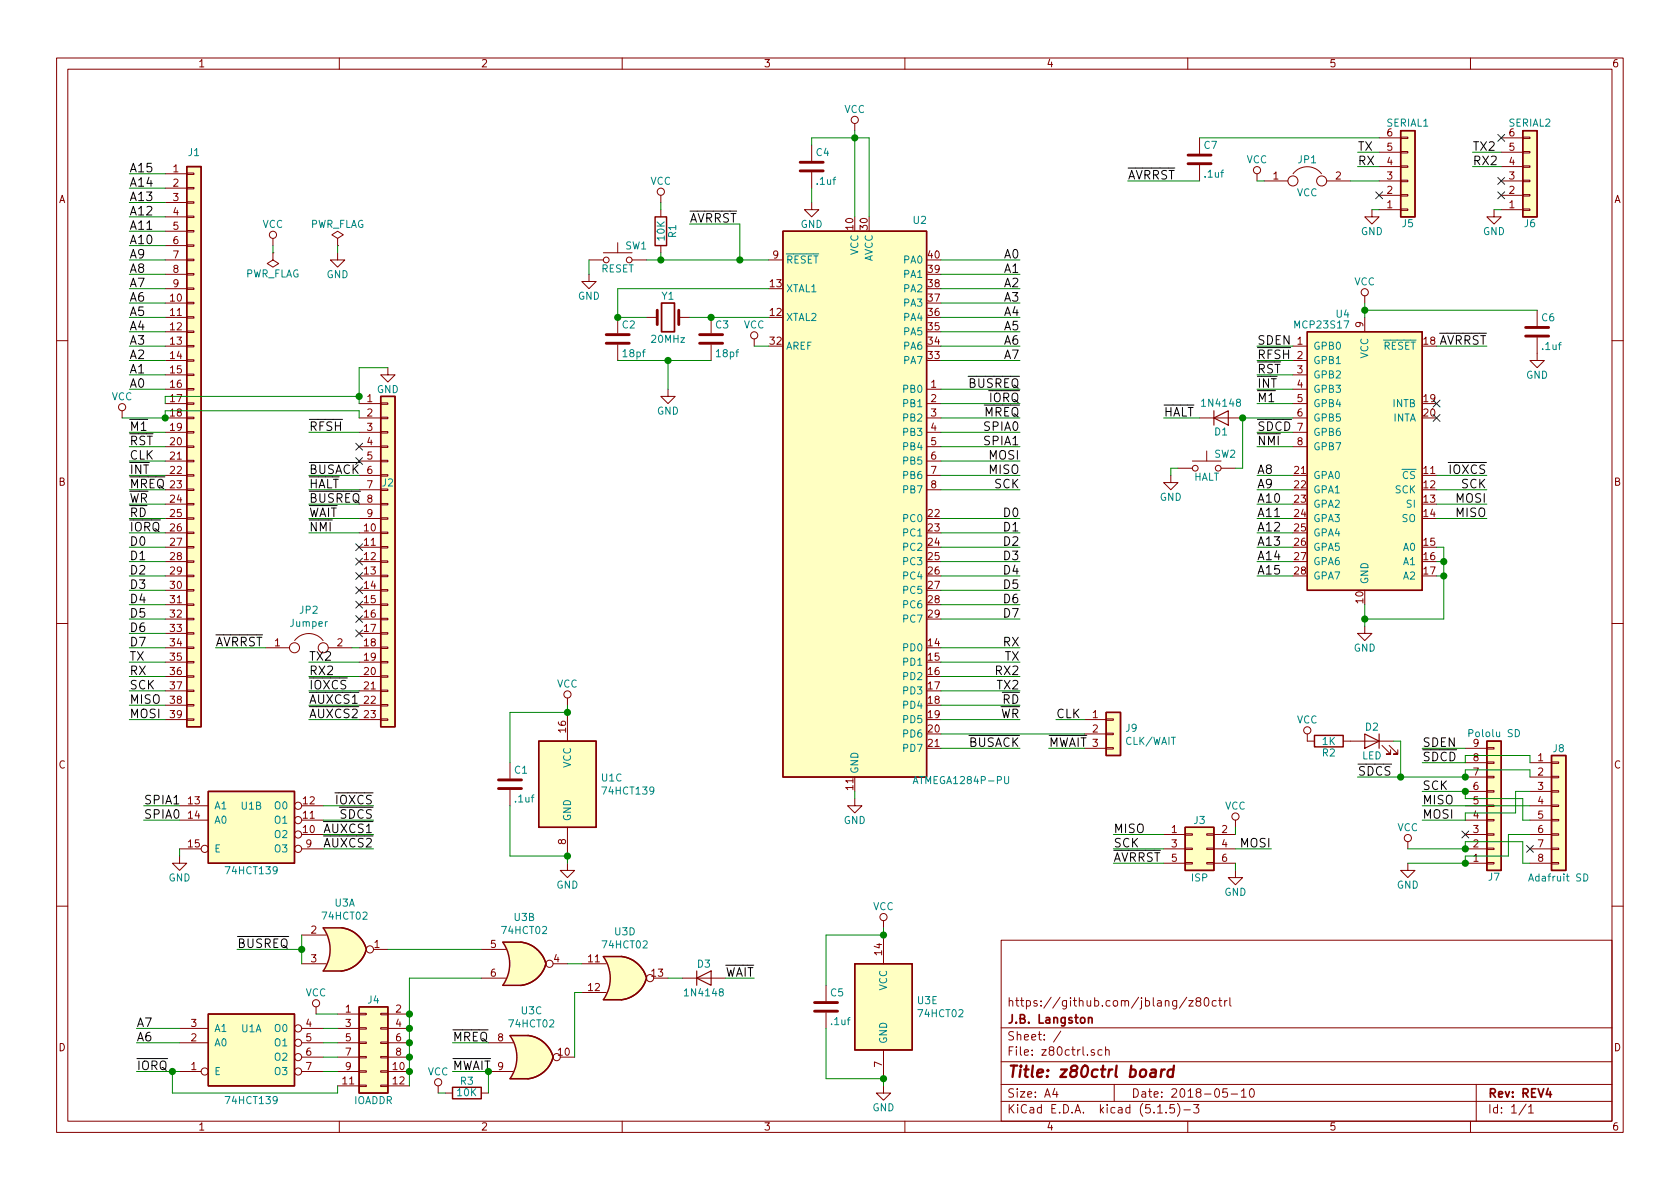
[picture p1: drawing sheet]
<svg xmlns="http://www.w3.org/2000/svg" width="297mm" height="210mm" viewBox="0 0 297 210" stroke-linecap="round" stroke-linejoin="round" font-family="sans-serif">
<g fill="none" stroke="#840000" stroke-width=".18">
<path d="M10 10.3h277v189.9h-277zM12 12.2h273v186.1h-273zM60 10.3v1.9M110 10.3v1.9M160 10.3v1.9M210 10.3v1.9M260 10.3v1.9M29.2 30.7h3.8M29.2 33.3h3.8M29.2 35.8h3.8M29.2 38.3h3.8M33 38.2h1.3v.3h-1.3z"/>
<path d="M33 35.7h1.3v.2h-1.3zM33 33.1h1.3v.3h-1.3zM33 30.6h1.3v.3h-1.3zM116.8 34.5v1.3M116.8 37.1v1.2M143.5 35.8v1.3h1.3l-1.3 1.2-1.3-1.2h1.3M143.5 25.6v2.8M143.5 30.5v2.8M151.1 21.8v1.3M212.1 24.4v2.8M212.1 29.2v2.8M222.2 30.7v1.3"/>
<path d="M223.5 32h4.2M228.6 30.7a3.2 3.2 0 0 1 5.1 0M234.6 32h4.2M242.6 37.1v1.2h1.2l-1.2 1.3-1.3-1.3h1.3M243.8 37.1h3.8M243.8 34.5h3.8M243.8 32h3.8M243.8 29.5h3.8M243.8 26.9h3.8M243.8 24.4h3.8M247.6 26.8h1.3v.2h-1.3zM247.6 24.3h1.3v.2h-1.3z"/>
<path d="M247.6 29.3h1.3v.3h-1.3zM247.6 34.4h1.3v.3h-1.3zM247.6 37h1.3v.2h-1.3zM247.6 31.9h1.3v.2h-1.3zM264.2 37.1v1.2h1.2l-1.2 1.3-1.3-1.3h1.3M265.4 37.1h3.8M265.4 34.5h3.8M265.4 32h3.8M265.4 29.5h3.8M265.4 26.9h3.8M265.4 24.4h3.8M269.2 26.8h1.3v.2h-1.3z"/>
<path d="M269.2 24.3h1.3v.2h-1.3zM269.2 29.3h1.3v.3h-1.3zM269.2 34.4h1.3v.3h-1.3zM269.2 37h1.3v.2h-1.3zM269.2 31.9h1.3v.2h-1.3zM29.2 46h3.8M29.2 53.6h3.8M29.2 56.1h3.8M29.2 58.7h3.8M29.2 40.9h3.8M29.2 43.4h3.8M29.2 48.5h3.8"/>
<path d="M29.2 51h3.8M33 53.5h1.3v.2h-1.3zM33 50.9h1.3v.3h-1.3zM33 48.4h1.3v.2h-1.3zM33 45.8h1.3v.3h-1.3zM33 43.3h1.3v.3h-1.3zM33 40.8h1.3v.2h-1.3zM33 58.5h1.3v.3h-1.3zM33 56h1.3v.3h-1.3zM48.3 44.7v1.3l1 .6-1 .6-1.1-.6 1.1-.6M48.3 44.7h.1M48.3 42.2v1.2"/>
<path d="M59.7 42.2l1-.7-1-.6-1 .6 1 .7v1.2M59.7 43.4h.1M59.7 44.7v1.3h1.3l-1.3 1.2-1.3-1.2h1.3M104.1 48.5v1.3h1.3l-1.3 1.2-1.2-1.2h1.2M104.1 46h2.6M106.7 44.7h5.1M109.2 42.9v1.8M109.2 56.1v2.8M111.8 46h2.5M114.3 56.1h1.9M116.8 43.4v1.3M120 56.1h1.9"/>
<path d="M125.7 56.1v2.8M133.3 59.9v1.3M135.9 46h2.5M241.3 52.3v1.3M241.3 56.1v2.6M271.8 59.7v4h1.2l-1.2 1.3-1.3-1.3h1.3M271.8 54.9v2.8M10 60.2h2M21.6 72.6v1.3M29.2 71.4h3.8M29.2 73.9h3.8M29.2 76.4h3.8"/>
<path d="M29.2 79h3.8M29.2 68.8h3.8M29.2 61.2h3.8M29.2 63.7h3.8M29.2 66.3h3.8M33 76.3h1.3v.3h-1.3zM33 73.8h1.3v.2h-1.3zM33 71.2h1.3v.3h-1.3zM33 68.7h1.3v.3h-1.3zM33 78.9h1.3v.2h-1.3zM33 66.2h1.3v.2h-1.3zM33 63.6h1.3v.3h-1.3z"/>
<path d="M33 61.1h1.3v.2h-1.3zM63.5 71.4h3.8M63.5 73.9h3.8M63.5 76.4h3.8M63.5 79h3.8M67.3 73.8h1.3v.2h-1.3zM67.3 71.2h1.3v.3h-1.3zM67.3 78.9h1.3v.2h-1.3zM67.3 76.3h1.3v.3h-1.3zM68.6 65v1.3h1.2l-1.2 1.3-1.3-1.3h1.3M109.2 61v2.7M118.1 68.8v1.3h1.3l-1.3 1.3-1.3-1.3h1.3"/>
<path d="M125.7 61v2.7M163.8 71.4h2.6M163.8 73.9h2.6M163.8 76.4h2.6M163.8 79h2.6M163.8 68.8h2.6M212.1 73.9h7.6M213.4 79.8v1.7M228.6 71.4h2.5M228.6 73.9h2.5M228.6 76.4h2.5M228.6 79h2.5"/>
<path d="M228.6 68.8h2.5M228.6 61.2h2.5M228.6 63.7h2.5M228.6 66.3h2.5M285 60.2h2M29.2 94.2h3.8M29.2 96.8h3.8M29.2 99.3h3.8M29.2 81.5h3.8M29.2 84.1h3.8M29.2 86.6h3.8M29.2 89.1h3.8"/>
<path d="M29.2 91.7h3.8M33 83.9h1.3v.3h-1.3zM33 86.5h1.3v.2h-1.3zM33 89h1.3v.3h-1.3zM33 91.6h1.3v.2h-1.3zM33 94.1h1.3v.3h-1.3zM33 96.6h1.3v.3h-1.3zM33 99.2h1.3v.2h-1.3zM33 81.4h1.3v.3h-1.3zM63.5 94.2h3.8M63.5 96.8h3.8M63.5 99.3h3.8"/>
<path d="M63.5 81.5h3.8M63.5 84.1h3.8M63.5 86.6h3.8M63.5 89.1h3.8M63.5 91.7h3.8M67.3 96.6h1.3v.3h-1.3zM67.3 94.1h1.3v.3h-1.3zM67.3 91.6h1.3v.2h-1.3zM67.3 89h1.3v.3h-1.3zM67.3 99.2h1.3v.2h-1.3zM67.3 86.5h1.3v.2h-1.3zM67.3 83.9h1.3v.3h-1.3z"/>
<path d="M67.3 81.4h1.3v.3h-1.3zM163.8 81.5h2.6M163.8 84.1h2.6M163.8 86.6h2.6M207 84.1v1.2h1.3l-1.3 1.3-1.3-1.3h1.3M208.3 82.8h2.5M210.8 81.5h5.1M215.9 82.8h2.5M10 110.3h2M29.2 114.5h3.8M29.2 101.8h3.8M29.2 104.4h3.8"/>
<path d="M29.2 106.9h3.8M29.2 109.5h3.8M29.2 112h3.8M29.2 117.1h3.8M29.2 119.6h3.8M33 106.8h1.3v.3h-1.3zM33 109.3h1.3v.3h-1.3zM33 111.9h1.3v.2h-1.3zM33 114.4h1.3v.3h-1.3zM33 117h1.3v.2h-1.3zM33 119.5h1.3v.3h-1.3zM33 101.7h1.3v.3h-1.3z"/>
<path d="M33 104.3h1.3v.2h-1.3zM47 114.5h4.2M52.1 113.3a3.2 3.2 0 0 1 5 0M58 114.5h4.2M63.5 114.5h3.8M63.5 101.8h3.8M63.5 104.4h3.8M63.5 106.9h3.8M63.5 109.5h3.8M63.5 112h3.8M63.5 117.1h3.8M63.5 119.6h3.8"/>
<path d="M67.3 104.3h1.3v.2h-1.3zM67.3 106.8h1.3v.3h-1.3zM67.3 109.3h1.3v.3h-1.3zM67.3 111.9h1.3v.2h-1.3zM67.3 114.4h1.3v.3h-1.3zM67.3 117h1.3v.2h-1.3zM67.3 119.5h1.3v.3h-1.3zM67.3 101.7h1.3v.3h-1.3zM241.3 110.7v1.3h1.3l-1.3 1.3-1.3-1.3h1.3M285 110.3h2M29.2 122.2h3.8M29.2 124.7h3.8"/>
<path d="M29.2 127.2h3.8M33 122h1.3v.3h-1.3zM33 124.6h1.3v.2h-1.3zM33 127.1h1.3v.3h-1.3zM63.5 122.2h3.8M63.5 124.7h3.8M63.5 127.2h3.8M67.3 127.1h1.3v.3h-1.3zM67.3 122h1.3v.3h-1.3zM67.3 124.6h1.3v.2h-1.3zM90.2 134.9v2.8M90.2 139.7v2.8"/>
<path d="M100.3 123.4v1.3M100.3 126v5.1M191.8 127.2h3.8M191.8 129.8h3.8M191.8 132.3h3.8M195.6 132.2h1.2v.3h-1.2zM195.6 127.1h1.2v.3h-1.2zM195.6 129.7h1.2v.2h-1.2zM231.1 129.8v1.3h1.3M237.5 131.1h8.9M244.3 131.8l1.6 1.5h-.8h.8v-.7M245.6 131.8l1.5 1.5h-.7h.7v-.7"/>
<path d="M259.1 132.3h3.8M259.1 134.9h3.8M259.1 137.4h3.8M259.1 139.9h3.8M262.9 137.3h1.3v.2h-1.3zM262.9 134.7h1.3v.3h-1.3zM262.9 132.2h1.3v.3h-1.3zM262.9 139.8h1.3v.3h-1.3zM270.5 134.9h3.8M270.5 137.4h3.8M270.5 139.9h3.8M274.3 139.8h1.3v.3h-1.3z"/>
<path d="M274.3 137.3h1.3v.2h-1.3zM274.3 134.7h1.3v.3h-1.3zM31.7 151.4v1.2h1.3l-1.3 1.3-1.2-1.3h1.2M31.7 150.1h3.9M31.7 142.5h5.1M31.7 145h5.1M53.3 147.6h3.8M53.3 150.1h3.8M53.3 142.5h3.8M53.3 145h3.8M100.3 152.6v1.3h1.3l-1.3 1.3-1.2-1.3h1.2M100.3 146.3v5.1"/>
<path d="M151.1 141.2v1.3h1.3l-1.3 1.3-1.2-1.3h1.2M205.7 147.6h3.8M205.7 150.1h3.8M205.7 152.6h3.8M209.5 152.5h1.3v.3h-1.3zM209.5 147.4h1.3v.3h-1.3zM209.5 150h1.3v.2h-1.3zM213.4 152.5h1.2v.3h-1.2zM213.4 147.4h1.2v.3h-1.2zM213.4 150h1.2v.2h-1.2zM214.6 147.6h3.8M214.6 150.1h3.8"/>
<path d="M214.6 152.6h3.8M218.4 153.9v1.3h1.3l-1.3 1.3-1.2-1.3h1.2M218.4 145v1.3M248.9 152.6v1.3h1.3l-1.3 1.3-1.3-1.3h1.3M248.9 148.8v1.3M259.1 147.6h3.8M259.1 150.1h3.8M259.1 152.6h3.8M259.1 142.5h3.8M259.1 145h3.8M262.9 144.9h1.3v.3h-1.3zM262.9 147.4h1.3v.3h-1.3z"/>
<path d="M262.9 150h1.3v.2h-1.3zM262.9 152.5h1.3v.3h-1.3zM262.9 142.4h1.3v.2h-1.3zM270.5 147.6h3.8M270.5 150.1h3.8M270.5 152.6h3.8M270.5 142.5h3.8M270.5 145h3.8M274.3 147.4h1.3v.3h-1.3zM274.3 150h1.3v.2h-1.3zM274.3 152.5h1.3v.3h-1.3zM274.3 144.9h1.3v.3h-1.3z"/>
<path d="M274.3 142.4h1.3v.2h-1.3zM10 160.2h2M53.3 165.3h4.4M53.3 170.4h4.4M55.9 178v1.3M59.7 179.3h3.8M63.5 179.2h1.3v.2h-1.3zM66 167.9h2.6M67.3 179.2h1.3v.2h-1.3zM68.6 179.3h3.8M85.1 173h4.3M85.1 167.9h4.3"/>
<path d="M97.8 170.4h2.5M102.9 170.4h4.3M102.9 175.5h4.3M115.6 173h2.5M120.6 173h7.7M146 174.2v2.8M146 179.1v2.8M156.2 162.8v1.3M156.2 165.3v5.1M177 166.3h108v32h-108zM208.1 176.9v1.2l-.4 .3h-.3M208.1 177l-.5-.1-.3 .3 .1 .6 .2 .1 .5-.1"/>
<path d="M209.8 176.3l-1.3 2M210.2 176.9h.8l-.8 1h.8M211.8 177.1l-.3-.2v-.2l.3-.3h.2l.3 .3-.1 .2-.6 .2a.48 .48 0 0 0-.1 .7l.3 .1 .4-.1a.48 .48 0 0 0-.2-.7M213 176.6l.4-.2a.94 .94 0 0 1 0 1.5l-.4-.3-.1-.6zM215 177l-.4-.1-.3 .3 .2 .6h.5M215.5 176.9h.5M215.7 176.4v1.3l.3 .2M216.5 176.9v1M217 176.9l-.3 .1-.2 .2M217.4 176.4v1.3l.3 .2M285 160.2h2M31.7 189.5h3.9"/>
<path d="M31.7 184.4h5.1M31.7 181.9h5.1M53.3 189.5h3.8M53.3 184.4h3.8M53.3 181.9h3.8M53.3 186.9h3.8M59.7 189.5h3.8M59.7 184.4h3.8M59.7 181.9h3.8M59.7 186.9h3.8M59.7 192h3.8M60 198.3v1.9"/>
<path d="M63.5 189.4h1.3v.2h-1.3zM63.5 191.9h1.3v.2h-1.3zM63.5 186.8h1.3v.3h-1.3zM63.5 181.7h1.3v.3h-1.3zM63.5 184.3h1.3v.2h-1.3zM67.3 189.4h1.3v.2h-1.3zM67.3 191.9h1.3v.2h-1.3zM67.3 186.8h1.3v.3h-1.3zM67.3 181.7h1.3v.3h-1.3zM67.3 184.3h1.3v.2h-1.3zM68.6 189.5h3.8M68.6 184.4h3.8"/>
<path d="M68.6 181.9h3.8M68.6 186.9h3.8M68.6 192h3.8M77.5 192v1.3M78.7 193.3h1.3M85.1 193.3h1.3M86.4 189.5h4.3M86.4 184.4h4.3M99.1 186.9h2.5M110 198.3v1.9M156.2 192v1.3h1.3l-1.3 1.3-1.3-1.3h1.3M156.2 185.7v5"/>
<path d="M160 198.3v1.9M177 194.8h108M177 191.8h108M177 187.8h108M177 181.8h108M186.5 192.5l-.4 1h1M186.8 193v1M187.6 182.3l-1.3 2M193.5 185.7l-.4-.1-.2 .2 .1 .2 .5 .2v.3h-.6M194.8 185.7l-.4-.1-.3 .3 .1 .6 .2 .1 .4-.1M195.5 185.7l.2-.1 .4 .1v.9M195.5 185.1v1.5"/>
<path d="M197 191.8v3M204.7 196.8h.8M206.2 196.7v.1M207.6 195.3h-.7l-.1 .7 .2-.1 .5 .1 .2 .2-.1 .5-.2 .1-.6-.1M208.2 195.1a1.71 1.71 0 0 1 0 2.3M209.3 196.3h1.2M210 198.3v1.9M211 195.3h1l-.5 .6 .4 .1v.7l-.2 .1-.7-.1M217 192.5h-.7l-.1 .7 .2-.1 .5 .1 .1 .2v.5l-.2 .1-.6-.1M217.7 193.5h1.1M219.5 193l.4-.5v1.5M219.5 194h.8"/>
<path d="M221.1 192.6l.2-.1a.8 .8 0 0 1 .5 .8 .8 .8 0 0 1-.5 .7 1 1 0 0 1-.2-1.4zM260 198.3v1.9M261 191.8v6.5M269.8 195.2l-1.2 2M270.3 195.8l.4-.5v1.5M270.3 196.8h.8"/>
<circle cx="116.8" cy="33.9" r=".63"/>
<circle cx="151.1" cy="21.2" r=".63"/>
<circle cx="222.2" cy="30.1" r=".63"/>
<circle cx="228.6" cy="32" r=".89"/>
<circle cx="233.7" cy="32" r=".89"/>
<circle cx="48.3" cy="41.5" r=".63"/>
<circle cx="107.2" cy="46" r=".51"/>
<circle cx="111.3" cy="46" r=".51"/>
<circle cx="133.3" cy="59.3" r=".63"/>
<circle cx="241.3" cy="51.7" r=".63"/>
<circle cx="21.6" cy="72" r=".63"/>
<circle cx="211.3" cy="82.8" r=".51"/>
<circle cx="215.4" cy="82.8" r=".51"/>
<circle cx="52.1" cy="114.5" r=".89"/>
<circle cx="57.1" cy="114.5" r=".89"/>
<circle cx="100.3" cy="122.8" r=".63"/>
<circle cx="231.1" cy="129.2" r=".63"/>
<circle cx="36.2" cy="150.1" r=".63"/>
<circle cx="52.7" cy="145" r=".63"/>
<circle cx="52.7" cy="147.6" r=".63"/>
<circle cx="52.7" cy="150.1" r=".63"/>
<circle cx="52.7" cy="142.5" r=".63"/>
<circle cx="218.4" cy="144.4" r=".63"/>
<circle cx="248.9" cy="148.2" r=".63"/>
<circle cx="55.9" cy="177.4" r=".63"/>
<circle cx="65.4" cy="167.9" r=".63"/>
<circle cx="97.2" cy="170.4" r=".63"/>
<circle cx="114.9" cy="173" r=".63"/>
<circle cx="156.2" cy="162.2" r=".63"/>
<circle cx="36.2" cy="189.5" r=".63"/>
<circle cx="52.7" cy="184.4" r=".63"/>
<circle cx="52.7" cy="181.9" r=".63"/>
<circle cx="52.7" cy="186.9" r=".63"/>
<circle cx="52.7" cy="189.5" r=".63"/>
<circle cx="77.5" cy="191.4" r=".63"/>
<circle cx="98.4" cy="186.9" r=".63"/>
</g>
<path d="M117 53.6h2.3v5.1h-2.3zM192.5 179.9v1M192.5 180.1l.2-.2 .3 .1 .1 .9M273.7 192.5l-.3 1h.9" fill="none" stroke="#840000" stroke-width=".3"/>
<path d="M203.6 189.2h.7v1.2M204.4 189.6l-.7 .1a.4 .4 0 0 0-.4 .3 .4 .4 0 0 0 .3 .4l.7-.1M205.4 189.1l-.2 1.3M205.9 189.1a.54 .54 0 0 0-.6 .4M207.5 189.2a.68 .68 0 0 0-1 .3l-.1 .6 .2 .2 .1 .1 .6-.1M207.6 188.4l-.3 2" fill="none" stroke="#840000" stroke-width=".41"/>
<g fill="#ffffc2" stroke="#ffffc2" stroke-width=".18">
<path d="M209.5 146.3h5.1v7.6h-5.1z"/>
<path d="M247.6 23.1h2.6v15.2h-2.6z"/>
<path d="M95.2 131.1h10.2v15.2h-10.2z"/>
<path d="M67.3 70.1h2.5v58.4h-2.5z"/>
<path d="M36.8 179.3h15.3v12.7h-15.3z"/>
<path d="M60.3 164.1a5.2 5.2 0 0 1 4.5 3.8l-5 1.3z"/>
<path d="M59.8 166.6l5 1.3a5.2 5.2 0 0 1-4.5 3.8z"/>
<path d="M57.1 171.7h3.2z"/>
<path d="M57.1 164.1h3.2z"/>
<path d="M57.1 164.1h3.2v7.6h-3.2a6.7 6.7 0 0 0 0-7.6z"/>
<path d="M92.1 166.6a5.2 5.2 0 0 1 4.4 3.8l-5 1.3z"/>
<path d="M91.5 169.1l5 1.4a5.2 5.2 0 0 1-4.4 3.8z"/>
<path d="M88.9 174.2h3.2z"/>
<path d="M88.9 166.6h3.2z"/>
<path d="M88.9 166.6h3.2v7.6h-3.2a6.7 6.7 0 0 0 0-7.6z"/>
<path d="M109.9 169.1a5.2 5.2 0 0 1 4.4 3.8l-5 1.4z"/>
<path d="M109.3 171.6l5 1.4a5.2 5.2 0 0 1-4.4 3.8z"/>
<path d="M106.7 176.8h3.2z"/>
<path d="M106.7 169.2h3.2z"/>
<path d="M106.7 169.2h3.2v7.6h-3.2a6.7 6.7 0 0 0 0-7.6z"/>
<path d="M138.4 40.9h25.4v96.5h-25.4z"/>
<path d="M93.3 183.1a5.2 5.2 0 0 1 4.5 3.8l-5 1.4z"/>
<path d="M92.8 185.6l5 1.4a5.2 5.2 0 0 1-4.5 3.8z"/>
<path d="M90.2 190.7h3.1z"/>
<path d="M90.2 183.1h3.1z"/>
<path d="M90.2 183.1h3.1v7.6h-3.1a6.7 6.7 0 0 0 0-7.6z"/>
<path d="M195.6 126h2.5v7.6h-2.5z"/>
<path d="M151.1 170.4h10.2v15.3h-10.2z"/>
<path d="M274.3 133.6h2.6v20.3h-2.6z"/>
<path d="M33 29.5h2.6v99h-2.6z"/>
<path d="M262.9 131.1h2.5v22.8h-2.5z"/>
<path d="M36.8 139.9h15.3v12.7h-15.3z"/>
<path d="M63.5 178h5.1v15.3h-5.1z"/>
<path d="M269.2 23.1h2.6v15.2h-2.6z"/>
<path d="M231.1 58.7h20.4v45.7h-20.4z"/>
</g>
<g fill="none" stroke="#840000" stroke-width=".25">
<path d="M33 29.5h2.6v99h-2.6zM115.8 38.3h2.1v5.1h-2.1zM247.6 23.1h2.6v15.2h-2.6zM269.2 23.1h2.6v15.2h-2.6zM138.4 40.9h25.4v96.5h-25.4zM231.1 58.7h20.4v45.7h-20.4zM67.3 70.1h2.5v58.4h-2.5zM36.8 139.9h15.3v12.7h-15.3zM95.2 131.1h10.2v15.2h-10.2zM195.6 126h2.5v7.6h-2.5zM232.4 130h5.1v2.1h-5.1zM262.9 131.1h2.5v22.8h-2.5z"/>
<path d="M274.3 133.6h2.6v20.3h-2.6zM209.5 146.3h5.1v7.6h-5.1zM36.8 179.3h15.3v12.7h-15.3zM57.1 164.1h3.2M57.2 164.1a6.6 6.6 0 0 1 0 7.6h3.1M60.3 164.1a5.2 5.2 0 0 1 4.5 3.8M63.5 178h5.1v15.3h-5.1zM64.8 167.9a5.2 5.2 0 0 1-4.5 3.8M88.9 166.6h3.2a5.2 5.2 0 0 1 4.4 3.8M88.9 166.6a6.6 6.6 0 0 1 0 7.6M96.5 170.5a5.2 5.2 0 0 1-4.4 3.8l-3.2-.1M106.7 176.8h3.2"/>
<path d="M106.7 169.2h3.2M106.7 169.2a6.6 6.6 0 0 1 0 7.6M109.9 169.1a5.2 5.2 0 0 1 4.4 3.8M114.3 173a5.2 5.2 0 0 1-4.4 3.8M151.1 170.4h10.2v15.3h-10.2zM80 192.3h5.1v2h-5.1zM90.2 190.7h3.1M90.2 183.1h3.1M90.2 183.2a6.6 6.6 0 0 1 0 7.5M93.3 183.1a5.2 5.2 0 0 1 4.5 3.8M97.8 187a5.2 5.2 0 0 1-4.5 3.8"/>
</g>
<path d="M214.6 73.9l2.6-1.3v2.6zM214.6 72.6v2.6M241.3 129.8l2.5 1.3-2.5 1.2zM243.8 129.8v2.5M123.2 173l2.5-1.3v2.5zM123.2 171.7v2.5" fill="none" stroke="#840000" stroke-width=".2"/>
<path d="M161.5 138.6l.4-1.3 .4 1.3M177.6 137.3v1l.3 .3h.2l.2-.3v-1M267.9 129a.64 .64 0 0 1 .8 .6 .64 .64 0 0 1-.8 .7zM280 154.5a.64 .64 0 0 1 .8 .7 .64 .64 0 0 1-.8 .6z" fill="none" stroke="#008484" stroke-width=".18"/>
<g fill="none" stroke="#840000" stroke-width=".51">
<path d="M141.5 30.2h4M141.5 28.7h4M210.1 29h4M210.1 27.4h4M107.2 59.2h4.1M116.2 54.9v2.5M120 54.9v2.5M123.7 59.2h4.1M269.7 59.4h4.1M269.7 57.9h4.1M107.2 60.7h4.1M123.7 60.7h4.1"/>
<path d="M88.1 139.4h4.1M88.1 137.9h4.1M144 178.8h4.1M144 177.3h4.1"/>
</g>
<g fill="none" stroke="#008400" stroke-width=".18">
<path d="M22.9 38.3h6.3M22.9 35.8h6.3M22.9 33.3h6.3M22.9 30.7h6.3M116.8 35.8v1.3M121.9 39.6h8.9v6.4M143.5 25.6v-1.2h10.2v13.9M143.5 33.3v2.5M151.1 23.1v15.2M199.4 32h12.7M212.1 24.4h31.7M222.2 32h1.3"/>
<path d="M238.8 32h5M240 29.5h3.8M240 26.9h3.8M242.6 37.1h1.2M260.3 29.5h5.1M260.3 26.9h5.1M264.2 37.1h1.2M22.9 58.7h6.3M22.9 56.1h6.3M22.9 53.6h6.3M22.9 51h6.3M22.9 48.5h6.3"/>
<path d="M22.9 46h6.3M22.9 43.4h6.3M22.9 40.9h6.3M48.3 43.4v1.3M59.7 43.4v1.3M104.1 46v2.5M114.3 46h21.6M116.8 44.7v1.3M121.9 56.1h14M135.9 51h-26.7v5.1h5.1M166.4 58.7h13.9M166.4 56.1h13.9"/>
<path d="M166.4 53.6h13.9M166.4 51h13.9M166.4 48.5h13.9M166.4 46h13.9M241.3 53.6v2.5M241.3 54.9h30.5M21.6 73.9h7.6v-1.3h34.3v1.3M22.9 79h6.3M22.9 76.4h6.3M22.9 66.3h6.3M22.9 61.2h6.3M22.9 63.7h6.3"/>
<path d="M22.9 68.8h6.3M54.6 76.4h8.9M63.5 70.1h-34.3v1.3M68.6 65h-5.1v6.4M109.2 63.7h16.5M118.1 63.7v5.1M133.3 61.2h2.6M166.4 73.9h13.9M166.4 79h13.9M166.4 76.4h13.9M166.4 61.2h13.9M166.4 63.7h13.9"/>
<path d="M166.4 68.8h13.9M166.4 71.4h13.9M205.7 73.9h6.4M222.2 79h6.4M222.2 76.4h6.4M222.2 66.3h6.4M222.2 61.2h6.4M222.2 63.7h6.4M222.2 68.8h6.4M222.2 71.4h6.4M228.6 73.9h-8.9v8.9h-1.3M254 61.2h8.9"/>
<path d="M22.9 84.1h6.3M22.9 94.2h6.3M22.9 81.5h6.3M22.9 91.7h6.3M22.9 89.1h6.3M22.9 86.6h6.3M22.9 99.3h6.3M22.9 96.8h6.3M54.6 84.1h8.9M54.6 94.2h8.9M54.6 91.7h8.9M54.6 89.1h8.9"/>
<path d="M54.6 86.6h8.9M166.4 84.1h13.9M166.4 94.2h13.9M166.4 81.5h13.9M166.4 91.7h13.9M166.4 86.6h13.9M166.4 99.3h13.9M166.4 96.8h13.9M208.3 82.8h-1.3v1.3M222.2 84.1h6.4M222.2 94.2h6.4M222.2 91.7h6.4"/>
<path d="M222.2 89.1h6.4M222.2 86.6h6.4M222.2 99.3h6.4M222.2 96.8h6.4M254 84.1h8.9M254 91.7h8.9M254 89.1h8.9M254 86.6h8.9M254 96.8h1.3v12.7h-14M254 99.3h1.3M22.9 114.5h6.3M22.9 117.1h6.3"/>
<path d="M22.9 109.5h6.3M22.9 106.9h6.3M22.9 104.4h6.3M22.9 101.8h6.3M22.9 119.6h6.3M22.9 112h6.3M38.1 114.5h8.9M54.6 117.1h8.9M54.6 119.6h8.9M62.2 114.5h1.3M166.4 114.5h13.9M166.4 117.1h13.9"/>
<path d="M166.4 109.5h13.9M166.4 106.9h13.9M166.4 104.4h13.9M166.4 101.8h13.9M166.4 119.6h13.9M222.2 101.8h6.4M241.3 106.9v3.8M254 101.8h1.3M22.9 127.2h6.3M22.9 124.7h6.3M22.9 122.2h6.3M54.6 127.2h8.9"/>
<path d="M54.6 124.7h8.9M54.6 122.2h8.9M100.3 124.7v1.3h-10.1v8.9M151.1 139.9v1.3M166.4 127.2h13.9M166.4 124.7h13.9M166.4 122.2h13.9M166.4 129.8h25.4M166.4 132.3h13.9M185.4 132.3h6.4M186.7 127.2h5.1M240 137.4h19.1v-1.3h11.4v1.3"/>
<path d="M246.4 131.1h1.2v6.3M251.5 139.9h7.6v1.3h10.1v3.8h1.3M251.5 134.9h7.6v-1.3h11.4v1.3M251.5 132.3h7.6M270.5 139.9h-2.5v3.9h-8.9v1.2h-7.6M25.4 142.5h6.3M25.4 145h6.3M31.7 150.1v1.3M57.1 142.5h8.9M57.1 145h8.9M57.1 147.6h8.9M57.1 150.1h8.9"/>
<path d="M90.2 142.5v8.9h10.1v1.2M196.8 147.6h8.9M196.8 150.1h8.9M196.8 152.6h8.9M218.4 150.1h6.4M218.4 146.3v1.3M218.4 152.6v1.3M248.9 150.1h10.2v-1.3h10.1v3.8h1.3M251.5 142.5h19M270.5 147.6h-3.8v3.8h-7.6v1.2h-10.2M41.9 167.9h11.4M53.3 165.3v5.1"/>
<path d="M55.9 179.3h3.8M68.6 167.9h16.5M85.1 173h-12.7v19M100.3 170.4h2.6M102.9 175.5h-1.3v11.4M118.1 173h2.5M128.3 173h5M156.2 164.1v1.2h-10.2v8.9M24.1 184.4h7.6M24.1 189.5h7.6M24.1 181.9h7.6M30.5 189.5v3.8h29.2v-1.3"/>
<path d="M57.1 184.4h2.6M57.1 189.5h2.6M57.1 181.9h2.6M57.1 186.9h2.6M77.5 193.3h1.2M80 184.4h6.4M80 189.5h6.4v3.8M146 181.9v8.8h10.2v1.3"/>
</g>
<path d="M62 122.4h1.4" fill="none" stroke="#000" stroke-width=".18"/>
<g fill="#008400" stroke="#008400" stroke-width=".25">
<circle cx="86.4" cy="189.5" r=".51"/>
<circle cx="156.2" cy="165.3" r=".51"/>
<circle cx="247.7" cy="137.4" r=".51"/>
<circle cx="219.7" cy="73.9" r=".51"/>
<circle cx="156.2" cy="190.7" r=".51"/>
<circle cx="100.3" cy="151.4" r=".51"/>
<circle cx="30.5" cy="189.5" r=".51"/>
<circle cx="53.3" cy="167.9" r=".51"/>
<circle cx="100.3" cy="126" r=".51"/>
<circle cx="72.4" cy="179.3" r=".51"/>
<circle cx="29.2" cy="73.9" r=".51"/>
<circle cx="259.1" cy="137.4" r=".51"/>
<circle cx="151.1" cy="24.4" r=".51"/>
<circle cx="255.3" cy="99.3" r=".51"/>
<circle cx="109.2" cy="56.1" r=".51"/>
<circle cx="255.3" cy="101.8" r=".51"/>
<circle cx="241.3" cy="109.5" r=".51"/>
<circle cx="72.4" cy="189.5" r=".51"/>
<circle cx="125.7" cy="56.1" r=".51"/>
<circle cx="118.1" cy="63.7" r=".51"/>
<circle cx="259.1" cy="152.6" r=".51"/>
<circle cx="72.4" cy="186.9" r=".51"/>
<circle cx="259.1" cy="150.1" r=".51"/>
<circle cx="241.3" cy="54.9" r=".51"/>
<circle cx="259.1" cy="139.9" r=".51"/>
<circle cx="116.8" cy="46" r=".51"/>
<circle cx="130.8" cy="46" r=".51"/>
<circle cx="72.4" cy="184.4" r=".51"/>
<circle cx="72.4" cy="181.9" r=".51"/>
<circle cx="63.5" cy="70.1" r=".51"/>
</g>
<g fill="none" stroke="#000084" stroke-width=".18">
<path d="M243.2 33.9l1.2 1.2M244.4 33.9l-1.2 1.2M264.8 33.9l1.2 1.2M264.8 23.8l1.2 1.2M264.8 31.4l1.2 1.2M266 33.9l-1.2 1.2M266 23.8l-1.2 1.2M266 31.4l-1.2 1.2M62.9 78.4l1.2 1.2M64.1 78.4l-1.2 1.2M253.4 70.8l1.2 1.2M253.4 73.3l1.2 1.2"/>
<path d="M254.6 70.8l-1.2 1.2M254.6 73.3l-1.2 1.2M62.9 96.2l1.2 1.2M62.9 98.7l1.2 1.2M62.9 80.9l1.2 1.2M64.1 96.2l-1.2 1.2M64.1 98.7l-1.2 1.2M64.1 80.9l-1.2 1.2M62.9 111.4l1.2 1.2M62.9 108.9l1.2 1.2M62.9 106.3l1.2 1.2M62.9 103.8l1.2 1.2"/>
<path d="M62.9 101.2l1.2 1.3M64.1 111.4l-1.2 1.2M64.1 108.9l-1.2 1.2M64.1 106.3l-1.2 1.2M64.1 103.8l-1.2 1.2M64.1 101.2l-1.2 1.3M258.5 147l1.2 1.2M259.7 147l-1.2 1.2M269.9 149.5l1.2 1.2M271.1 149.5l-1.2 1.2"/>
</g>
<text font-size="2.8" fill="#840000" x="178" y="190.5">Title: z80ctrl board</text>
<g font-size="2.1">
<text x="240" y="26.7">TX</text>
<text x="240" y="29.2">RX</text>
<text x="260.3" y="26.7">TX2</text>
<text x="260.3" y="29.2">RX2</text>
<text x="22.9" y="35.6">A13</text>
<text x="22.9" y="33">A14</text>
<text x="22.9" y="30.5">A15</text>
<text x="199.4" y="31.7">AVRRST</text>
<text x="22.9" y="40.6">A11</text>
<text x="22.9" y="38.1">A12</text>
<text x="121.9" y="39.4">AVRRST</text>
<text x="22.9" y="45.7">A9</text>
<text x="22.9" y="43.2">A10</text>
<text x="177.6" y="45.7">A0</text>
<text x="22.9" y="53.3">A6</text>
<text x="22.9" y="50.8">A7</text>
<text x="22.9" y="48.3">A8</text>
<text x="177.6" y="53.3">A3</text>
<text x="177.6" y="50.8">A2</text>
<text x="177.6" y="48.3">A1</text>
<text x="22.9" y="55.9">A5</text>
<text x="22.9" y="58.4">A4</text>
<text x="177.6" y="58.4">A5</text>
<text x="177.6" y="55.9">A4</text>
<text x="22.9" y="63.5">A2</text>
<text x="22.9" y="61">A3</text>
<text x="177.6" y="61">A6</text>
<text x="177.6" y="63.5">A7</text>
<text x="222.2" y="63.5">RFSH</text>
<text x="222.2" y="61">SDEN</text>
<text x="254.2" y="61">AVRRST</text>
<text x="22.9" y="68.6">A0</text>
<text x="22.9" y="66">A1</text>
<text x="171.3" y="68.6">BUSREQ</text>
<text x="174.9" y="71.1">IORQ</text>
<text x="222.2" y="71.1">M1</text>
<text x="222.2" y="68.6">INT</text>
<text x="222.2" y="66">RST</text>
<text x="22.9" y="76.2">M1</text>
<text x="54.6" y="76.2">RFSH</text>
<text x="174" y="73.7">MREQ</text>
<text x="174.2" y="76.2">SPIA0</text>
<text x="205.7" y="73.7">HALT</text>
<text x="222.2" y="76.2">SDCD</text>
<text x="22.9" y="78.7">RST</text>
<text x="22.9" y="81.3">CLK</text>
<text x="22.9" y="83.8">INT</text>
<text x="54.6" y="83.8">BUSACK</text>
<text x="174.2" y="78.7">SPIA1</text>
<text x="174.9" y="81.3">MOSI</text>
<text x="174.9" y="83.8">MISO</text>
<text x="222.2" y="83.8">A8</text>
<text x="222.2" y="78.7">NMI</text>
<text x="256.3" y="83.8">IOXCS</text>
<text x="22.9" y="86.4">MREQ</text>
<text x="22.9" y="88.9">WR</text>
<text x="54.6" y="88.9">BUSREQ</text>
<text x="54.6" y="86.4">HALT</text>
<text x="175.9" y="86.4">SCK</text>
<text x="222.2" y="88.9">A10</text>
<text x="222.2" y="86.4">A9</text>
<text x="257.5" y="88.9">MOSI</text>
<text x="258.4" y="86.4">SCK</text>
<text x="22.9" y="91.4">RD</text>
<text x="22.9" y="94">IORQ</text>
<text x="54.6" y="94">NMI</text>
<text x="54.6" y="91.4">WAIT</text>
<text x="177.6" y="94">D1</text>
<text x="177.6" y="91.4">D0</text>
<text x="222.2" y="91.4">A11</text>
<text x="222.2" y="94">A12</text>
<text x="257.5" y="91.4">MISO</text>
<text x="22.9" y="101.6">D2</text>
<text x="22.9" y="96.5">D0</text>
<text x="22.9" y="99.1">D1</text>
<text x="177.6" y="101.6">D4</text>
<text x="177.6" y="99.1">D3</text>
<text x="177.6" y="96.5">D2</text>
<text x="222.2" y="99.1">A14</text>
<text x="222.2" y="96.5">A13</text>
<text x="222.2" y="101.6">A15</text>
<text x="22.9" y="104.1">D3</text>
<text x="22.9" y="106.7">D4</text>
<text x="177.6" y="106.7">D6</text>
<text x="177.6" y="104.1">D5</text>
<text x="22.9" y="109.2">D5</text>
<text x="22.9" y="111.8">D6</text>
<text x="177.6" y="109.2">D7</text>
<text x="22.9" y="119.4">RX</text>
<text x="22.9" y="116.8">TX</text>
<text x="22.9" y="114.3">D7</text>
<text x="38.1" y="114.3">AVRRST</text>
<text x="54.6" y="119.4">RX2</text>
<text x="54.6" y="116.8">TX2</text>
<text x="176.2" y="119.4">RX2</text>
<text x="177.4" y="114.3">RX</text>
<text x="177.6" y="116.8">TX</text>
<text x="22.9" y="124.5">MISO</text>
<text x="22.9" y="121.9">SCK</text>
<text x="54.6" y="124.5">AUXCS1</text>
<text x="54.6" y="121.9">IOXCS</text>
<text x="176.5" y="121.9">TX2</text>
<text x="177.3" y="124.5">RD</text>
<text x="22.9" y="127">MOSI</text>
<text x="54.6" y="127">AUXCS2</text>
<text x="176.8" y="127">WR</text>
<text x="186.7" y="127">CLK</text>
<text x="171.3" y="132.1">BUSACK</text>
<text x="185.4" y="132.1">MWAIT</text>
<text x="240" y="137.2">SDCS</text>
<text x="251.5" y="132.1">SDEN</text>
<text x="251.5" y="134.6">SDCD</text>
<text x="25.4" y="142.2">SPIA1</text>
<text x="59.4" y="142.2">IOXCS</text>
<text x="251.5" y="139.7">SCK</text>
<text x="251.5" y="142.2">MISO</text>
<text x="25.4" y="144.8">SPIA0</text>
<text x="57.4" y="149.9">AUXCS2</text>
<text x="57.4" y="147.3">AUXCS1</text>
<text x="60.1" y="144.8">SDCS</text>
<text x="196.8" y="149.9">SCK</text>
<text x="196.8" y="147.3">MISO</text>
<text x="219.4" y="149.9">MOSI</text>
<text x="251.5" y="144.8">MOSI</text>
<text x="196.8" y="152.4">AVRRST</text>
<text x="41.9" y="167.6">BUSREQ</text>
<text x="127.9" y="172.7">WAIT</text>
<text x="24.1" y="181.6">A7</text>
<text x="24.1" y="184.1">A6</text>
<text x="80" y="184.1">MREQ</text>
<text x="24.1" y="189.2">IORQ</text>
<text x="80" y="189.2">MWAIT</text>
</g>
<g font-size="2.1" fill="#840000">
<text x="178" y="178">https://github.com/jblang/z80ctrl</text>
<text x="178" y="184">Sheet: /</text>
<text x="178" y="181">J.B. Langston</text>
<text x="178" y="186.7">File: z80ctrl.sch</text>
<text x="178" y="196.9">KiCad E.D.A. kicad (5.1.5)-3</text>
<text x="178" y="194.1">Size: A4</text>
<text x="200" y="194.1">Date: 2018-05-10</text>
<text x="263" y="194.1">Rev: REV4</text>
<text x="263" y="196.9">Id: 1/1</text>
</g>
<g font-size="1.8" fill="#840000">
<text x="35" y="11.9">1</text>
<text x="85" y="11.9">2</text>
<text x="135" y="11.9">3</text>
<text x="185" y="11.9">4</text>
<text x="235" y="11.9">5</text>
<text x="285" y="11.9">6</text>
<text x="245.3" y="29.2">4</text>
<text x="245.3" y="26.7">5</text>
<text x="245.3" y="24.1">6</text>
<text x="266.9" y="29.2">4</text>
<text x="266.9" y="26.7">5</text>
<text x="266.9" y="24.1">6</text>
<text x="10.4" y="35.9">A</text>
<text x="30.6" y="30.5">1</text>
<text x="30.6" y="33">2</text>
<text x="30.6" y="35.6">3</text>
<text x="225.1" y="31.7">1</text>
<text x="236.2" y="31.7">2</text>
<text x="245.3" y="34.3">2</text>
<text x="245.3" y="31.7">3</text>
<text x="266.9" y="34.3">2</text>
<text x="266.9" y="31.7">3</text>
<text x="285.4" y="35.9">A</text>
<text x="30.6" y="38.1">4</text>
<text x="30.6" y="40.6">5</text>
<text x="150.9" y="40.6" transform="rotate(-90 150.9 40.6)">10</text>
<text x="153.4" y="40.6" transform="rotate(-90 153.4 40.6)">30</text>
<text x="245.3" y="36.8">1</text>
<text x="266.9" y="36.8">1</text>
<text x="30.6" y="43.2">6</text>
<text x="30.6" y="45.7">7</text>
<text x="136.7" y="45.7">9</text>
<text x="164.1" y="45.7">40</text>
<text x="30.1" y="53.3">10</text>
<text x="30.6" y="48.3">8</text>
<text x="30.6" y="50.8">9</text>
<text x="136.2" y="50.8">13</text>
<text x="164.1" y="53.3">37</text>
<text x="164.1" y="50.8">38</text>
<text x="164.1" y="48.3">39</text>
<text x="30.1" y="55.9">11</text>
<text x="30.1" y="58.4">12</text>
<text x="136.2" y="55.9">12</text>
<text x="164.1" y="58.4">35</text>
<text x="164.1" y="55.9">36</text>
<text x="241" y="57.9" transform="rotate(-90 241 57.9)">9</text>
<text x="30.1" y="61">13</text>
<text x="30.1" y="63.5">14</text>
<text x="136.2" y="61">32</text>
<text x="164.1" y="63.5">33</text>
<text x="164.1" y="61">34</text>
<text x="229.4" y="61">1</text>
<text x="229.4" y="63.5">2</text>
<text x="251.8" y="61">18</text>
<text x="30.1" y="66">15</text>
<text x="30.1" y="68.6">16</text>
<text x="30.1" y="71.1">17</text>
<text x="64.9" y="71.1">1</text>
<text x="164.6" y="68.6">1</text>
<text x="164.6" y="71.1">2</text>
<text x="229.4" y="66">3</text>
<text x="229.4" y="68.6">4</text>
<text x="229.4" y="71.1">5</text>
<text x="251.8" y="71.1">19</text>
<text x="30.1" y="73.7">18</text>
<text x="30.1" y="76.2">19</text>
<text x="64.9" y="73.7">2</text>
<text x="64.9" y="76.2">3</text>
<text x="164.6" y="73.7">3</text>
<text x="164.6" y="76.2">4</text>
<text x="229.4" y="73.7">6</text>
<text x="229.4" y="76.2">7</text>
<text x="251.8" y="73.7">20</text>
<text x="30.1" y="78.7">20</text>
<text x="30.1" y="81.3">21</text>
<text x="30.1" y="83.8">22</text>
<text x="64.9" y="78.7">4</text>
<text x="64.9" y="81.3">5</text>
<text x="64.9" y="83.8">6</text>
<text x="164.6" y="78.7">5</text>
<text x="164.6" y="81.3">6</text>
<text x="164.6" y="83.8">7</text>
<text x="228.9" y="83.8">21</text>
<text x="229.4" y="78.7">8</text>
<text x="251.8" y="83.8">11</text>
<text x="10.4" y="85.9">B</text>
<text x="30.1" y="86.4">23</text>
<text x="30.1" y="88.9">24</text>
<text x="64.9" y="86.4">7</text>
<text x="64.9" y="88.9">8</text>
<text x="164.6" y="86.4">8</text>
<text x="228.9" y="86.4">22</text>
<text x="228.9" y="88.9">23</text>
<text x="251.8" y="86.4">12</text>
<text x="251.8" y="88.9">13</text>
<text x="285.4" y="85.9">B</text>
<text x="30.1" y="91.4">25</text>
<text x="30.1" y="94">26</text>
<text x="64.4" y="94">10</text>
<text x="64.9" y="91.4">9</text>
<text x="164.1" y="91.4">22</text>
<text x="164.1" y="94">23</text>
<text x="228.9" y="91.4">24</text>
<text x="228.9" y="94">25</text>
<text x="251.8" y="91.4">14</text>
<text x="30.1" y="96.5">27</text>
<text x="30.1" y="99.1">28</text>
<text x="30.1" y="101.6">29</text>
<text x="64.4" y="96.5">11</text>
<text x="64.4" y="99.1">12</text>
<text x="64.4" y="101.6">13</text>
<text x="164.1" y="96.5">24</text>
<text x="164.1" y="99.1">25</text>
<text x="164.1" y="101.6">26</text>
<text x="228.9" y="96.5">26</text>
<text x="228.9" y="99.1">27</text>
<text x="228.9" y="101.6">28</text>
<text x="251.8" y="96.5">15</text>
<text x="251.8" y="99.1">16</text>
<text x="251.8" y="101.6">17</text>
<text x="30.1" y="104.1">30</text>
<text x="30.1" y="106.7">31</text>
<text x="64.4" y="104.1">14</text>
<text x="64.4" y="106.7">15</text>
<text x="164.1" y="104.1">27</text>
<text x="164.1" y="106.7">28</text>
<text x="241" y="106.6" transform="rotate(-90 241 106.6)">10</text>
<text x="30.1" y="109.2">32</text>
<text x="30.1" y="111.8">33</text>
<text x="64.4" y="109.2">16</text>
<text x="64.4" y="111.8">17</text>
<text x="164.1" y="109.2">29</text>
<text x="30.1" y="114.3">34</text>
<text x="30.1" y="116.8">35</text>
<text x="30.1" y="119.4">36</text>
<text x="48.6" y="114.3">1</text>
<text x="59.6" y="114.3">2</text>
<text x="64.4" y="114.3">18</text>
<text x="64.4" y="116.8">19</text>
<text x="64.4" y="119.4">20</text>
<text x="164.1" y="114.3">14</text>
<text x="164.1" y="116.8">15</text>
<text x="164.1" y="119.4">16</text>
<text x="30.1" y="121.9">37</text>
<text x="30.1" y="124.5">38</text>
<text x="64.4" y="121.9">21</text>
<text x="64.4" y="124.5">22</text>
<text x="164.1" y="121.9">17</text>
<text x="164.1" y="124.5">18</text>
<text x="30.1" y="127">39</text>
<text x="64.4" y="127">23</text>
<text x="100.1" y="129.5" transform="rotate(-90 100.1 129.5)">16</text>
<text x="164.1" y="127">19</text>
<text x="164.1" y="129.5">20</text>
<text x="193.2" y="127">1</text>
<text x="193.2" y="129.5">2</text>
<text x="10.4" y="135.9">C</text>
<text x="164.1" y="132.1">21</text>
<text x="193.2" y="132.1">3</text>
<text x="260.5" y="137.2">7</text>
<text x="260.5" y="134.6">8</text>
<text x="260.5" y="132.1">9</text>
<text x="271.9" y="134.6">1</text>
<text x="271.9" y="137.2">2</text>
<text x="285.4" y="135.9">C</text>
<text x="33.3" y="142.2">13</text>
<text x="53.6" y="142.2">12</text>
<text x="150.9" y="139.6" transform="rotate(-90 150.9 139.6)">11</text>
<text x="260.5" y="142.2">5</text>
<text x="260.5" y="139.7">6</text>
<text x="271.9" y="139.7">3</text>
<text x="271.9" y="142.2">4</text>
<text x="33.3" y="144.8">14</text>
<text x="33.3" y="149.9">15</text>
<text x="53.6" y="147.3">10</text>
<text x="53.6" y="144.8">11</text>
<text x="54.1" y="149.9">9</text>
<text x="100.1" y="149.3" transform="rotate(-90 100.1 149.3)">8</text>
<text x="207.2" y="147.3">1</text>
<text x="207.2" y="149.9">3</text>
<text x="216.1" y="147.3">2</text>
<text x="216.1" y="149.9">4</text>
<text x="260.5" y="149.9">2</text>
<text x="260.5" y="147.3">3</text>
<text x="260.5" y="144.8">4</text>
<text x="271.9" y="144.8">5</text>
<text x="271.9" y="147.3">6</text>
<text x="271.9" y="149.9">7</text>
<text x="207.2" y="152.4">5</text>
<text x="216.1" y="152.4">6</text>
<text x="260.5" y="152.4">1</text>
<text x="271.9" y="152.4">8</text>
<text x="55" y="165.1">2</text>
<text x="66.2" y="167.6">1</text>
<text x="86.8" y="167.6">5</text>
<text x="55" y="170.2">3</text>
<text x="86.8" y="172.7">6</text>
<text x="97.9" y="170.2">4</text>
<text x="104.1" y="170.2">11</text>
<text x="115.2" y="172.7">13</text>
<text x="156" y="168.9" transform="rotate(-90 156 168.9)">14</text>
<text x="61.1" y="179.1">1</text>
<text x="70" y="179.1">2</text>
<text x="104.1" y="175.3">12</text>
<text x="10.4" y="185.9">D</text>
<text x="33.8" y="184.1">2</text>
<text x="33.8" y="181.6">3</text>
<text x="54.1" y="181.6">4</text>
<text x="54.1" y="184.1">5</text>
<text x="61.1" y="181.6">3</text>
<text x="61.1" y="184.1">5</text>
<text x="70" y="181.6">4</text>
<text x="70" y="184.1">6</text>
<text x="88" y="184.1">8</text>
<text x="285.4" y="185.9">D</text>
<text x="33.8" y="189.2">1</text>
<text x="54.1" y="186.7">6</text>
<text x="54.1" y="189.2">7</text>
<text x="60.6" y="191.8">11</text>
<text x="61.1" y="186.7">7</text>
<text x="61.1" y="189.2">9</text>
<text x="69.5" y="189.2">10</text>
<text x="69.5" y="191.8">12</text>
<text x="70" y="186.7">8</text>
<text x="88" y="189.2">9</text>
<text x="98.7" y="186.7">10</text>
<text x="156" y="188.7" transform="rotate(-90 156 188.7)">7</text>
<text x="35" y="199.9">1</text>
<text x="85" y="199.9">2</text>
<text x="135" y="199.9">3</text>
<text x="185" y="199.9">4</text>
<text x="235" y="199.9">5</text>
<text x="285" y="199.9">6</text>
</g>
<g font-size="1.8" fill="#008484">
<text x="149.3" y="20">VCC</text>
<text x="245.2" y="22.4">SERIAL1</text>
<text x="266.8" y="22.4">SERIAL2</text>
<text x="33.3" y="27.6">J1</text>
<text x="144.3" y="27.6">C4</text>
<text x="212.9" y="26.3">C7</text>
<text x="220.4" y="28.9">VCC</text>
<text x="229.6" y="28.9">JP1</text>
<text x="115" y="32.7">VCC</text>
<text x="144.5" y="32.7">.1uf</text>
<text x="213.1" y="31.4">.1uf</text>
<text x="229.3" y="34.7">VCC</text>
<text x="46.4" y="40.3">VCC</text>
<text x="54.7" y="40.3">PWR_FLAG</text>
<text x="141.6" y="40.3">GND</text>
<text x="161.5" y="39.6">U2</text>
<text x="240.6" y="41.6">GND</text>
<text x="248" y="40.2">J5</text>
<text x="262.2" y="41.6">GND</text>
<text x="269.5" y="40.2">J6</text>
<text x="110.6" y="44.1">SW1</text>
<text x="117.5" y="42.5" transform="rotate(-90 117.5 42.5)">10K</text>
<text x="119.6" y="42" transform="rotate(-90 119.6 42)">R1</text>
<text x="138.9" y="46.6">RESET</text>
<text x="151.8" y="45.1" transform="rotate(-90 151.8 45.1)">VCC</text>
<text x="154.3" y="46.4" transform="rotate(-90 154.3 46.4)">AVCC</text>
<text x="159.9" y="46.6">PA0</text>
<text x="43.3" y="49.1">PWR_FLAG</text>
<text x="57.7" y="49.2">GND</text>
<text x="102.2" y="53">GND</text>
<text x="106.3" y="48.2">RESET</text>
<text x="117" y="53">Y1</text>
<text x="138.9" y="51.7">XTAL1</text>
<text x="159.9" y="51.7">PA2</text>
<text x="159.9" y="49.1">PA1</text>
<text x="239.4" y="50.5">VCC</text>
<text x="110.1" y="58.1">C2</text>
<text x="126.6" y="58.1">C3</text>
<text x="131.5" y="58.1">VCC</text>
<text x="138.9" y="56.8">XTAL2</text>
<text x="159.9" y="59.3">PA5</text>
<text x="159.9" y="56.8">PA4</text>
<text x="159.9" y="54.2">PA3</text>
<text x="229.1" y="58.1">MCP23S17</text>
<text x="236.3" y="56.2">U4</text>
<text x="272.6" y="56.8">C6</text>
<text x="110.3" y="63.2">18pf</text>
<text x="115.3" y="60.6">20MHz</text>
<text x="126.8" y="63.2">18pf</text>
<text x="138.9" y="61.8">AREF</text>
<text x="159.9" y="64.4">PA7</text>
<text x="159.9" y="61.8">PA6</text>
<text x="232.2" y="61.8">GPB0</text>
<text x="232.2" y="64.4">GPB1</text>
<text x="241.9" y="63.4" transform="rotate(-90 241.9 63.4)">VCC</text>
<text x="244.6" y="61.8">RESET</text>
<text x="272.7" y="61.9">.1uf</text>
<text x="19.7" y="70.8">VCC</text>
<text x="66.6" y="69.5">GND</text>
<text x="159.9" y="69.5">PB0</text>
<text x="212.8" y="71.9">1N4148</text>
<text x="232.2" y="66.9">GPB2</text>
<text x="232.2" y="69.5">GPB3</text>
<text x="269.8" y="67">GND</text>
<text x="116.2" y="73.3">GND</text>
<text x="159.9" y="72">PB1</text>
<text x="159.9" y="74.5">PB2</text>
<text x="159.9" y="77.1">PB3</text>
<text x="214.8" y="77">D1</text>
<text x="232.2" y="72">GPB4</text>
<text x="232.2" y="74.5">GPB5</text>
<text x="232.2" y="77.1">GPB6</text>
<text x="246.3" y="72">INTB</text>
<text x="246.3" y="74.5">INTA</text>
<text x="159.9" y="79.6">PB4</text>
<text x="159.9" y="82.2">PB5</text>
<text x="214.7" y="80.9">SW2</text>
<text x="232.2" y="79.6">GPB7</text>
<text x="67.6" y="86">J2</text>
<text x="159.9" y="84.7">PB6</text>
<text x="159.9" y="87.2">PB7</text>
<text x="205.1" y="88.6">GND</text>
<text x="211" y="85">HALT</text>
<text x="232.2" y="84.7">GPA0</text>
<text x="232.2" y="87.2">GPA1</text>
<text x="232.2" y="89.8">GPA2</text>
<text x="246.7" y="87.2">SCK</text>
<text x="248" y="84.7">CS</text>
<text x="248.8" y="89.8">SI</text>
<text x="159.9" y="92.3">PC0</text>
<text x="159.9" y="94.9">PC1</text>
<text x="232.2" y="92.3">GPA3</text>
<text x="232.2" y="94.9">GPA4</text>
<text x="247.9" y="92.3">SO</text>
<text x="159.9" y="97.4">PC2</text>
<text x="159.9" y="99.9">PC3</text>
<text x="232.2" y="97.4">GPA5</text>
<text x="232.2" y="99.9">GPA6</text>
<text x="248.2" y="97.4">A0</text>
<text x="248.2" y="99.9">A1</text>
<text x="159.9" y="102.5">PC4</text>
<text x="159.9" y="105">PC5</text>
<text x="159.9" y="107.6">PC6</text>
<text x="232.2" y="102.5">GPA7</text>
<text x="241.9" y="103.4" transform="rotate(-90 241.9 103.4)">GND</text>
<text x="248.2" y="102.5">A2</text>
<text x="51.4" y="110.8">Jumper</text>
<text x="53" y="108.5">JP2</text>
<text x="159.9" y="110.1">PC7</text>
<text x="159.9" y="115.2">PD0</text>
<text x="159.9" y="117.7">PD1</text>
<text x="239.3" y="115.2">GND</text>
<text x="98.5" y="121.6">VCC</text>
<text x="159.9" y="120.3">PD2</text>
<text x="159.9" y="122.8">PD3</text>
<text x="159.9" y="125.3">PD4</text>
<text x="159.9" y="127.9">PD5</text>
<text x="159.9" y="130.4">PD6</text>
<text x="199.1" y="129.4">J9</text>
<text x="199.1" y="131.7">CLK/WAIT</text>
<text x="229.3" y="127.9">VCC</text>
<text x="233.8" y="131.7">1K</text>
<text x="241.5" y="129.2">D2</text>
<text x="260" y="130.3">Pololu SD</text>
<text x="91" y="136.8">C1</text>
<text x="101" y="135.8" transform="rotate(-90 101 135.8)">VCC</text>
<text x="151.8" y="136.9" transform="rotate(-90 151.8 136.9)">GND</text>
<text x="159.9" y="133">PD7</text>
<text x="233.8" y="133.8">R2</text>
<text x="240.8" y="134.3">LED</text>
<text x="274.6" y="133">J8</text>
<text x="37.8" y="143.1">A1</text>
<text x="42.7" y="143.2">U1B</text>
<text x="48.7" y="143.1">O0</text>
<text x="91.1" y="141.9">.1uf</text>
<text x="106.4" y="138.2">U1C</text>
<text x="106.8" y="140.5">74HCT139</text>
<text x="162.1" y="138.7">ATMEGA1284P-PU</text>
<text x="216.6" y="143.2">VCC</text>
<text x="37.8" y="145.7">A0</text>
<text x="48.7" y="148.2">O2</text>
<text x="48.7" y="145.7">O1</text>
<text x="101" y="145.3" transform="rotate(-90 101 145.3)">GND</text>
<text x="149.2" y="145.7">GND</text>
<text x="211.1" y="145.7">J3</text>
<text x="247.1" y="147">VCC</text>
<text x="29.8" y="155.9">GND</text>
<text x="37.8" y="150.7">E</text>
<text x="40.2" y="154.6">74HCT139</text>
<text x="48.7" y="150.7">O3</text>
<text x="210.7" y="155.9">ISP</text>
<text x="263.2" y="155.7">J7</text>
<text x="270.7" y="155.9">Adafruit SD</text>
<text x="59.2" y="160.3">U3A</text>
<text x="98.4" y="157.1">GND</text>
<text x="154.4" y="161">VCC</text>
<text x="216.5" y="158.4">GND</text>
<text x="247" y="157.1">GND</text>
<text x="57.2" y="162.6">74HCT02</text>
<text x="88.9" y="165.2">74HCT02</text>
<text x="91" y="162.9">U3B</text>
<text x="106.7" y="167.7">74HCT02</text>
<text x="108.7" y="165.4">U3D</text>
<text x="123.3" y="171.1">D3</text>
<text x="54" y="176.2">VCC</text>
<text x="65.1" y="177.5">J4</text>
<text x="92.2" y="179.4">U3C</text>
<text x="121.4" y="176.2">1N4148</text>
<text x="146.9" y="176.2">C5</text>
<text x="156.8" y="175.2" transform="rotate(-90 156.8 175.2)">VCC</text>
<text x="162.3" y="177.6">U3E</text>
<text x="162.5" y="179.9">74HCT02</text>
<text x="37.8" y="185">A0</text>
<text x="37.8" y="182.5">A1</text>
<text x="42.7" y="182.5">U1A</text>
<text x="48.7" y="182.5">O0</text>
<text x="48.7" y="185">O1</text>
<text x="90.2" y="181.7">74HCT02</text>
<text x="147" y="181.3">.1uf</text>
<text x="156.8" y="184.7" transform="rotate(-90 156.8 184.7)">GND</text>
<text x="37.8" y="190.1">E</text>
<text x="48.7" y="187.6">O2</text>
<text x="48.7" y="190.1">O3</text>
<text x="75.6" y="190.2">VCC</text>
<text x="81.4" y="191.8">R3</text>
<text x="40.2" y="195.2">74HCT139</text>
<text x="62.6" y="195.2">IOADDR</text>
<text x="80.9" y="193.8">10K</text>
<text x="154.3" y="196.5">GND</text>
</g>
</svg>
